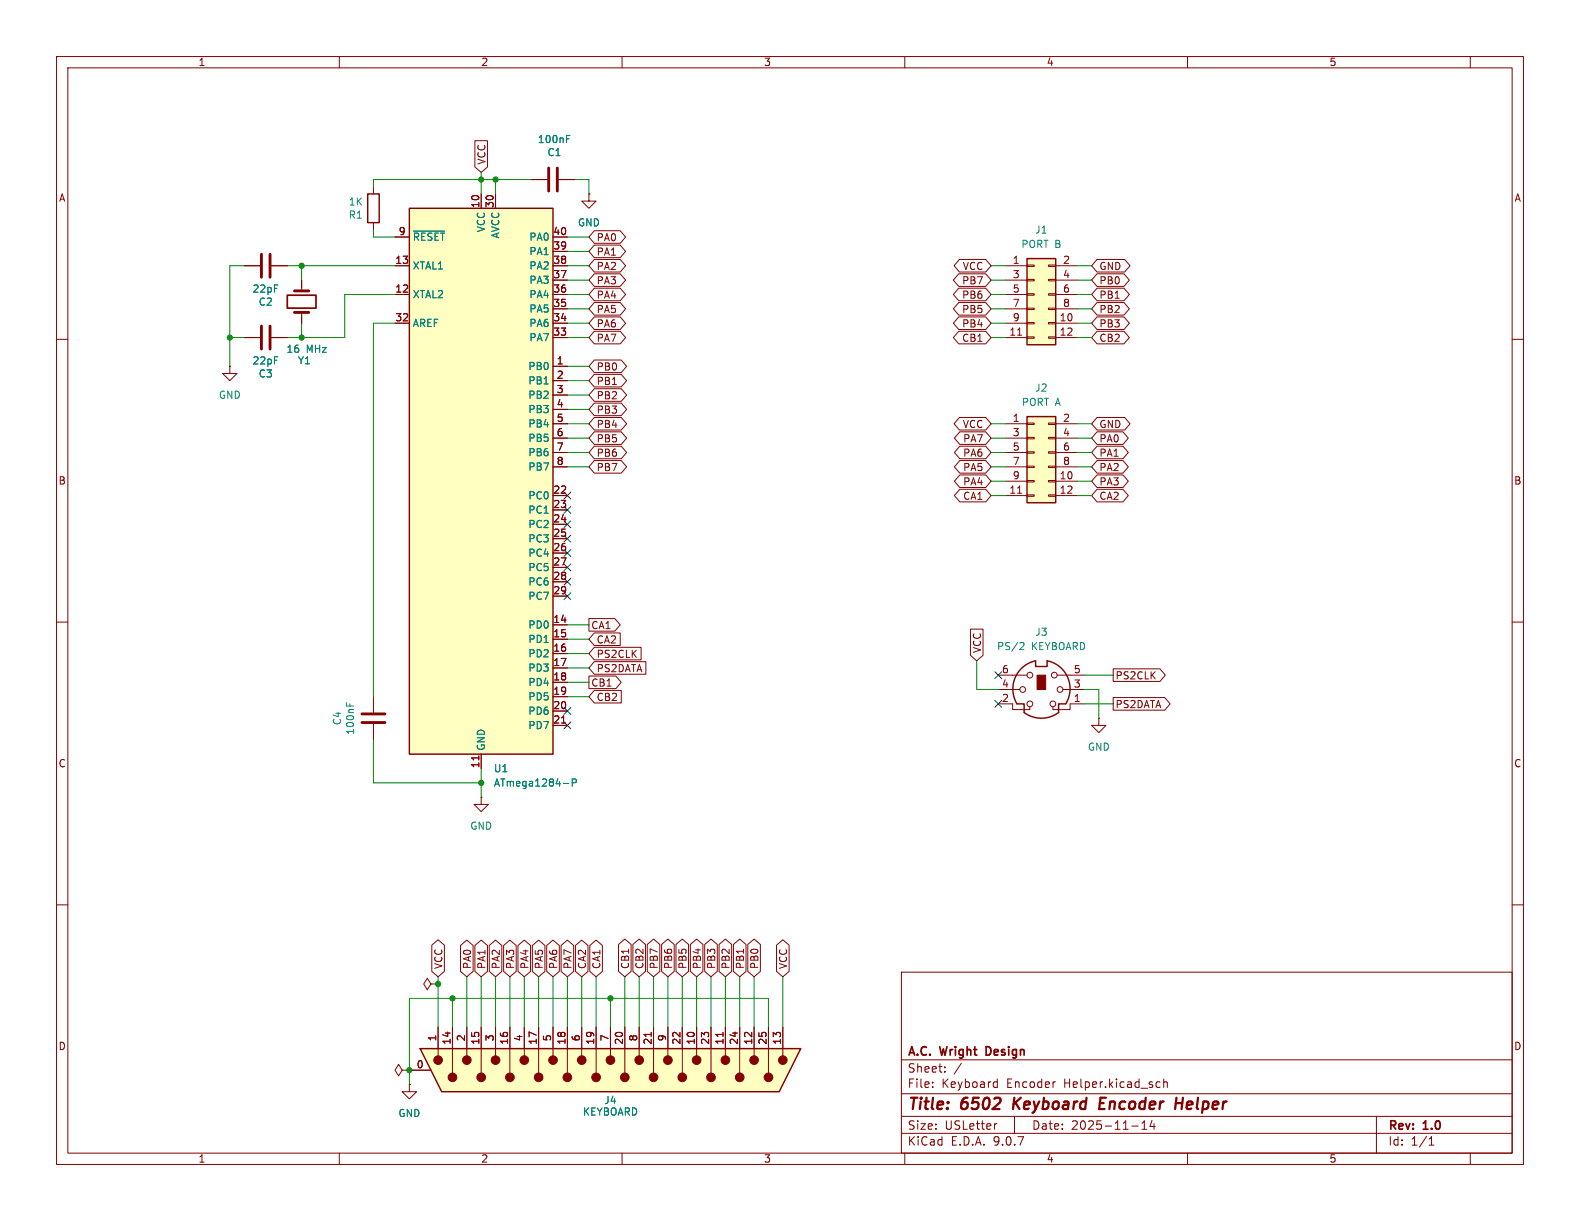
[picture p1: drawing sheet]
<svg xmlns="http://www.w3.org/2000/svg" width="279mm" height="216mm" viewBox="0 0 279 216" stroke-linecap="round" stroke-linejoin="round" font-family="sans-serif">
<g fill="none" stroke="#840000" stroke-width=".18">
<path d="M10 10h259.4v195.9h-259.4zM12 12h255.4v191.9h-255.4zM60 10v2M110 10v2M160 10v2M210 10v2M260 10v2M66 33v1.3M66 39.4v1.2M43.2 59.7h2.8M43.2 47h2.8M48 59.7h2.8"/>
<path d="M48 47h2.8M10 60h2M267.4 60h2M10 110h2M267.4 110h2M66 123.2v2.8M66 128v2.8M10 160h2M159.4 171.9h108v32h-108zM267.4 160h2M159.4 197.4h108M159.4 193.4h108"/>
<path d="M159.4 187.4h108M164.9 192.1v.2M164.9 191.4v.1M167.1 189.4v.2M167.1 188.7v.1M170 188l-1.3 1.9M175.9 191.3l.5 .1M176.3 198.7l-.3 .1M176.4 190.8v1.5M176.4 192.2l-.5 .1M179.4 197.4v3M186.5 191.3h.1"/>
<path d="M200.1 199.1h1.2M201.9 199.7h.9M201.9 198.6l.5-.4v1.5M203.7 198.1l-.3 1.1h.9M204.1 198.7v1M204.7 191.3l.4 .1M205.1 192.2l-.4 .1M205.8 191.4l.2-.1 .4 .1v.9M205.8 190.8v1.5M243.4 197.4v6.5M60 203.9v2M110 203.9v2"/>
<path d="M159.4 200.4h108M160 203.9v2M210 203.9v2M252.7 202.5h.9M252.7 201.4l.4-.4v1.5M260 203.9v2"/>
</g>
<path d="M179.4 194.1l-.3 2M180.5 194.1l-1.3 1.1M194.5 195.1h.7M195.6 194.1h-1l-.2 2h.9M207.9 195.1h1.2M209.2 194.1l-.3 2" fill="none" stroke="#840000" stroke-width=".4"/>
<path d="M174.7 185.1h-.3v1.5h.3" fill="none" stroke="#840000" stroke-width=".3"/>
<path d="M46.2 45v4M46.2 57.7v4M47.8 45v4M47.8 57.7v4M64 127.8h4.1M64 126.2h4.1" fill="none" stroke="#840000" stroke-width=".51"/>
<path d="M61.3 124.2v.7M61.9 124.4v.5" fill="none" stroke="#008484" stroke-width=".18"/>
<path d="M65 34.3h2.1v5.1h-2.1z" fill="none" stroke="#840000" stroke-width=".25"/>
<path d="M181.6 45.7h5.1v15.3h-5.1z" fill="#ffffc2"/>
<path d="M181.6 45.7h5.1v15.3h-5.1z" fill="none" stroke="#840000" stroke-width=".25"/>
<g fill="none" stroke="#840000" stroke-width=".18">
<path d="M94 31.8h2.8M98.8 31.8h2.8M104.1 34.3v1.3h1.3l-1.3 1.2-1.2-1.2h1.2M104.1 34.3h.1M177.8 47h3.8M177.8 49.5h3.8M177.8 52.1h3.8M177.8 54.6h3.8M177.8 57.2h3.8M177.8 59.7h3.8M179.9 59.3h.8M181.6 46.9h1.3v.2h-1.3z"/>
<path d="M181.6 49.4h1.3v.3h-1.3zM181.6 51.9h1.3v.3h-1.3zM181.6 54.5h1.3v.2h-1.3zM181.6 57h1.3v.3h-1.3zM181.6 59.6h1.3v.2h-1.3zM185.4 46.9h1.3v.2h-1.3zM185.4 49.4h1.3v.3h-1.3zM185.4 51.9h1.3v.3h-1.3zM185.4 54.5h1.3v.2h-1.3zM185.4 57h1.3v.3h-1.3zM185.4 59.6h1.3v.2h-1.3zM186.7 47h3.8"/>
<path d="M186.7 49.5h3.8M186.7 52.1h3.8M186.7 54.6h3.8M186.7 57.2h3.8M186.7 59.7h3.8M85.1 141v1.2h1.3l-1.3 1.3-1.3-1.3h1.3M85.1 141h.1M71.1 189.2l-.6-1-.7 1 .7 1 .6-1h1.3M72.4 191.8v1.2h1.3l-1.3 1.3-1.3-1.3h1.3M72.4 191.8h.1M72.4 189.2h.1"/>
</g>
<path d="M97 29.7v4.1M98.6 29.7v4.1" fill="none" stroke="#840000" stroke-width=".51"/>
<path d="M100.2 24.6h.4M100.2 23.9h.6" fill="none" stroke="#008484" stroke-width=".18"/>
<path d="M72.4 36.8h25.4v96.6h-25.4z" fill="#ffffc2"/>
<path d="M72.4 36.8h25.4v96.6h-25.4zM180.5 118.4l1.4-1.1 1.2-.5v1.1h2.1v-1.1a5.1 5.1 0 0 1 3.3 7.7h-1.3v1.5a5.1 5.1 0 0 1-6.1 0v-1.5h-1.3a5.1 5.1 0 0 1 .7-6.1z" fill="none" stroke="#840000" stroke-width=".25"/>
<g fill="none" stroke="#840000" stroke-width=".18">
<path d="M85.1 34.3v2.5M87.6 34.3v2.5M53.3 49.5v1.9M53.3 55.2v2M69.8 41.9h2.6M69.8 47h2.6M69.8 52.1h2.6M69.8 57.2h2.6M97.8 41.9h2.5M97.8 47h2.5M97.8 52.1h2.5M97.8 57.2h2.5"/>
<path d="M97.8 44.5h2.5M97.8 49.5h2.5M97.8 54.6h2.5M97.8 59.7h2.5M40.6 64.8v1.2h1.3l-1.3 1.3-1.2-1.3h1.2M40.6 64.8h.1M97.8 64.8h2.5M97.8 67.3h2.5M97.8 69.9h2.5M97.8 72.4h2.5M97.8 74.9h2.5M97.8 77.5h2.5"/>
<path d="M97.8 80h2.5M97.8 82.6h2.5M97.8 87.6h2.5M97.8 90.2h2.5M97.8 92.7h2.5M97.8 95.3h2.5M97.8 97.8h2.5M97.8 100.3h2.5M97.8 102.9h2.5M97.8 105.4h2.5M97.8 110.5h2.5M97.8 113h2.5"/>
<path d="M97.8 115.6h2.5M97.8 118.1h2.5M176.5 119.4h5.1M186.9 119.4h4.9M84.7 133.7v.7M85.1 133.4v2.5M97.8 120.7h2.5M97.8 123.2h2.5M97.8 125.7h2.5M97.8 128.3h2.5M99.3 127.9h.7M176.5 124.5h2.6v1h3v-.5"/>
<path d="M176.5 121.9h3.8M188 121.9h3.8M191.8 124.5h-2.6v1h-3v-.5M194.3 127v1.3h1.3l-1.3 1.2-1.3-1.2h1.3M194.3 127h.1"/>
<circle cx="182.1" cy="119.4" r=".51"/>
<circle cx="186.4" cy="119.4" r=".51"/>
<circle cx="180.8" cy="121.9" r=".51"/>
<circle cx="182.1" cy="124.5" r=".51"/>
<circle cx="186.2" cy="124.5" r=".51"/>
<circle cx="187.5" cy="121.9" r=".51"/>
</g>
<path d="M73.1 40.9h5.5M180.5 113.6l.5 .1 .1 .3-.8 .9h.8M99.6 138.5h1M101.2 138.4l.6-.1 .1-.1v-.3l-.7-.2v1.3" fill="none" stroke="#008484" stroke-width=".18"/>
<path d="M52.1 55.2h2.5M52.1 51.4h2.5" fill="none" stroke="#840000" stroke-width=".51"/>
<path d="M50.8 52.2h5.1v2.3h-5.1z" fill="none" stroke="#840000" stroke-width=".3"/>
<path d="M183.4 119.4h1.5v2.5h-1.5z" fill="#840000" stroke="#840000" stroke-width=".18"/>
<path d="M181.6 73.7h5.1v15.2h-5.1z" fill="#ffffc2"/>
<path d="M181.6 73.7h5.1v15.2h-5.1z" fill="none" stroke="#840000" stroke-width=".25"/>
<g fill="none" stroke="#840000" stroke-width=".18">
<path d="M177.8 74.9h3.8M177.8 77.5h3.8M181.6 74.8h1.3v.3h-1.3zM181.6 77.3h1.3v.3h-1.3zM181.6 79.9h1.3v.2h-1.3zM185.4 74.8h1.3v.3h-1.3zM185.4 77.3h1.3v.3h-1.3zM185.4 79.9h1.3v.2h-1.3zM186.7 74.9h3.8M186.7 77.5h3.8M177.8 80h3.8M177.8 82.6h3.8"/>
<path d="M177.8 85.1h3.8M177.8 87.6h3.8M179.9 87.2h.8M181.6 82.4h1.3v.3h-1.3zM181.6 85h1.3v.2h-1.3zM181.6 87.5h1.3v.3h-1.3zM185.4 82.4h1.3v.3h-1.3zM185.4 85h1.3v.2h-1.3zM185.4 87.5h1.3v.3h-1.3zM186.7 80h3.8M186.7 82.6h3.8M186.7 85.1h3.8"/>
<path d="M186.7 87.6h3.8"/>
</g>
<path d="M74.3 185.4h67.3l-3.8 7.6h-59.7z" fill="#ffffc2"/>
<g fill="none" stroke="#840000" stroke-width=".18">
<path d="M84 24.9h2.2v4.6l-1.1 1-1.1-1zM85.1 34.3v2.5M87.6 34.3v2.5M94 31.8h2.8M98.8 31.8h2.8M104.1 34.3h.1M43.2 47h2.8M43.2 59.7h2.8M48 47h2.8M48 59.7h2.8M53.3 49.5v1.3M53.3 55.9v1.3"/>
<path d="M69.8 41.9h2.6M69.8 47h2.6M69.8 52.1h2.6M69.8 57.2h2.6M97.8 41.9h2.5M97.8 47h2.5M97.8 52.1h2.5M97.8 57.2h2.5M97.8 44.5h2.5M97.8 49.5h2.5M97.8 54.6h2.5M97.8 59.7h2.5"/>
<path d="M105.1 40.8h4.6l.9 1.1-.9 1.1h-4.6l-1-1.1zM105.1 45.9h4.6l.9 1.1-.9 1.1h-4.6l-1-1.1zM105.1 43.3h4.6l.9 1.2-.9 1.1h-4.6l-1-1.1zM105.1 51h4.6l.9 1.1-.9 1.1h-4.6l-1-1.1zM105.1 48.4h4.6l.9 1.1-.9 1.1h-4.6l-1-1.1zM105.1 53.5h4.6l.9 1.1-.9 1.1h-4.6l-1-1.1zM105.1 56h4.6l.9 1.2-.9 1.1h-4.6l-1-1.1zM105.1 58.6h4.6l.9 1.1-.9 1.1h-4.6l-1-1.1zM169.5 48.4h4.8l1 1.1-1 1.1h-4.8l-.9-1.1zM169.5 58.6h4.8l1 1.1-1 1.1h-4.8l-.9-1.1zM169.5 51h4.8l1 1.1-1 1.1h-4.8l-.9-1.1zM169.5 53.5h4.8l1 1.1-1 1.1h-4.8l-.9-1.1z"/>
<path d="M169.5 56h4.8l1 1.2-1 1.1h-4.8l-.9-1.1zM169.7 45.9h4.6l1 1.1-1 1.1h-4.6l-1-1.1zM194 45.9h4.9l.9 1.1-.9 1.1h-4.9l-1-1.1zM194 51h4.8l.9 1.1-.9 1.1h-4.8l-1-1.1zM194 53.5h4.8l.9 1.1-.9 1.1h-4.8l-1-1.1zM194 56h4.8l.9 1.2-.9 1.1h-4.8l-1-1.1zM194 58.6h4.8l.9 1.1-.9 1.1h-4.8l-1-1.1zM194 48.4h4.8l.9 1.1-.9 1.1h-4.8l-1-1.1zM97.8 64.8h2.5M97.8 67.3h2.5M97.8 69.9h2.5M97.8 72.4h2.5"/>
<path d="M97.8 74.9h2.5M97.8 77.5h2.5M105.1 63.7h4.8l.9 1.1-.9 1.1h-4.8l-1-1.1zM105.1 66.2h4.8l.9 1.1-.9 1.1h-4.8l-1-1.1zM105.1 68.7h4.8l.9 1.2-.9 1.1h-4.8l-1-1.1zM105.1 76.4h4.8l.9 1.1-.9 1.1h-4.8l-1-1.1zM105.1 71.3h4.8l.9 1.1-.9 1.1h-4.8l-1-1.1zM105.1 78.9h4.8l.9 1.1-.9 1.1h-4.8l-1-1.1zM105.1 73.8h4.8l.9 1.1-.9 1.1h-4.8l-1-1.1zM169.7 73.8h4.6l1 1.1-1 1.1h-4.6l-1-1.1zM169.7 76.4h4.6l1 1.1-1 1.1h-4.6l-.9-1.1zM169.7 78.9h4.6l1 1.1-1 1.1h-4.6l-.9-1.1z"/>
<path d="M194 78.9h4.6l.9 1.1-.9 1.1h-4.6l-1-1.1zM194 76.4h4.6l.9 1.1-.9 1.1h-4.6l-1-1.1zM194 73.8h4.9l.9 1.1-.9 1.1h-4.9l-1-1.1zM97.8 80h2.5M97.8 82.6h2.5M97.8 87.6h2.5M97.8 90.2h2.5M97.8 92.7h2.5M97.8 95.3h2.5M97.8 97.8h2.5M105.1 81.4h4.8l.9 1.2-.9 1.1h-4.8l-1-1.1zM169.7 81.4h4.6l1 1.2-1 1.1h-4.6l-.9-1.1z"/>
<path d="M169.7 84h4.6l1 1.1-1 1.1h-4.6l-.9-1.1zM169.7 86.5h4.6l1 1.1-1 1.1h-4.6l-.9-1.1zM194 84h4.6l.9 1.1-.9 1.1h-4.6l-1-1.1zM194 81.4h4.6l.9 1.2-.9 1.1h-4.6l-1-1.1zM194 86.5h4.6l.9 1.1-.9 1.1h-4.6l-1-1.1zM97.8 100.3h2.5M97.8 102.9h2.5M97.8 105.4h2.5M97.8 110.5h2.5M97.8 113h2.5M97.8 115.6h2.5M97.8 118.1h2.5"/>
<path d="M104.1 119.5h4.8l1 1.2-1 1.1h-4.8zM104.1 109.4h4.6l1 1.1-1 1.1h-4.6zM105.1 114.5h8.3v2.2h-8.3l-1-1.1zM105.1 117h9.1v2.2h-9.1l-1-1.1zM105.1 111.9h4.6v2.2h-4.6l-1-1.1zM171.6 111.2h2.2v4.7l-1.1 .9-1.1-.9zM196.8 118.3h8.3l1 1.1-1 1.1h-8.3zM84.7 133.7v.7M85.1 133.4v2.5M97.8 120.7h2.5M97.8 123.2h2.5M97.8 125.7h2.5"/>
<path d="M97.8 128.3h2.5M99.3 127.9h.7M105.1 122.1h4.8v2.2h-4.8l-1-1.1zM196.8 123.3h9.2l.9 1.2-.9 1.1h-9.2zM76.2 174l-.6-1-.7 1 .7 1 .6-1h1.3M76.4 167.1l1.1-.9 1.1 .9v4.7l-1.1 .9-1.1-.9zM77.5 174h.1M81.4 167.2l1.1-1 1.2 1v4.6l-1.2 .9-1.1-.9zM84 167.2l1.1-1 1.1 1v4.6l-1.1 .9-1.1-.9zM86.5 167.2l1.1-1 1.1 1v4.6l-1.1 .9-1.1-.9zM89.1 167.2l1.1-1 1.1 1v4.6l-1.1 .9-1.1-.9zM91.6 167.2l1.1-1 1.1 1v4.6l-1.1 .9-1.1-.9z"/>
<path d="M94.1 167.2l1.1-1 1.2 1v4.6l-1.2 .9-1.1-.9zM96.7 167.2l1.1-1 1.1 1v4.6l-1.1 .9-1.1-.9zM99.2 167.2l1.1-1 1.1 1v4.6l-1.1 .9-1.1-.9zM101.8 167.2l1.1-1 1.1 1v4.6l-1.1 .9-1.1-.9zM104.3 167.2l1.1-1 1.1 1v4.6l-1.1 .9-1.1-.9zM109.4 167l1.1-1 1.1 1v4.8l-1.1 .9-1.1-.9zM111.9 167l1.1-1 1.1 1v4.8l-1.1 .9-1.1-.9zM114.5 167l1.1-1 1.1 1v4.8l-1.1 .9-1.1-.9zM117 167l1.1-1 1.1 1v4.8l-1.1 .9-1.1-.9zM119.5 167l1.1-1 1.2 1v4.8l-1.2 .9-1.1-.9zM122.1 167l1.1-1 1.1 1v4.8l-1.1 .9-1.1-.9zM124.6 167l1.1-1 1.1 1v4.8l-1.1 .9-1.1-.9z"/>
<path d="M127.2 167l1.1-1 1.1 1v4.8l-1.1 .9-1.1-.9zM129.7 167l1.1-1 1.1 1v4.8l-1.1 .9-1.1-.9zM132.2 167l1.1-1 1.2 1v4.8l-1.2 .9-1.1-.9zM137.3 167.1l1.1-.9 1.1 .9v4.7l-1.1 .9-1.1-.9zM72.4 189.2h.1M72.4 191.8h.1M72.4 189.2h3.8M77.5 181.6v5.1M80 181.6v8.1M82.5 181.6v5.1M85.1 181.6v8.1M87.6 181.6v5.1"/>
<path d="M90.2 181.6v8.1M92.7 181.6v5.1M95.2 181.6v8.1M97.8 181.6v5.1M100.3 181.6v8.1M102.9 181.6v5.1M105.4 181.6v8.1M107.9 181.6v5.1M110.5 181.6v8.1M113 181.6v5.1M115.2 182.5v.8M115.6 181.6v8.1"/>
<path d="M118.1 181.6v5.1M120.6 181.6v8.1M123.2 181.6v5.1M125.7 181.6v8.1M127.9 182.5v.8M128.3 181.6v5.1M130.8 181.6v8.1M133.3 181.6v5.1M135.9 181.6v8.1M138.4 181.6v5.1"/>
</g>
<path d="M74.3 185.4h67.3l-3.8 7.6h-59.7z" fill="none" stroke="#840000" stroke-width=".25"/>
<g fill="#840000" stroke="#840000" stroke-width=".18">
<circle cx="138.4" cy="187.5" r=".76"/>
<circle cx="133.3" cy="187.5" r=".76"/>
<circle cx="128.3" cy="187.5" r=".76"/>
<circle cx="123.2" cy="187.5" r=".76"/>
<circle cx="118.1" cy="187.5" r=".76"/>
<circle cx="113" cy="187.5" r=".76"/>
<circle cx="107.9" cy="187.5" r=".76"/>
<circle cx="102.9" cy="187.5" r=".76"/>
<circle cx="97.8" cy="187.5" r=".76"/>
<circle cx="92.7" cy="187.5" r=".76"/>
<circle cx="87.6" cy="187.5" r=".76"/>
<circle cx="82.5" cy="187.5" r=".76"/>
<circle cx="77.5" cy="187.5" r=".76"/>
<circle cx="135.9" cy="190.5" r=".76"/>
<circle cx="130.8" cy="190.5" r=".76"/>
<circle cx="125.7" cy="190.5" r=".76"/>
<circle cx="120.6" cy="190.5" r=".76"/>
<circle cx="115.6" cy="190.5" r=".76"/>
<circle cx="110.5" cy="190.5" r=".76"/>
<circle cx="105.4" cy="190.5" r=".76"/>
<circle cx="100.3" cy="190.5" r=".76"/>
<circle cx="95.2" cy="190.5" r=".76"/>
<circle cx="90.2" cy="190.5" r=".76"/>
<circle cx="85.1" cy="190.5" r=".76"/>
<circle cx="80" cy="190.5" r=".76"/>
</g>
<g fill="none" stroke="#008400" stroke-width=".18">
<path d="M85.1 30.5v3.8M87.6 31.8v2.5M94 31.8h-28v1.2M101.6 31.8h2.5v2.5M40.6 59.7h2.6M43.2 47h-2.6v17.8M50.8 47h19M53.3 47v2.5M53.3 57.2v2.5M66 40.6v1.3h3.8M69.8 52.1h-8.8v7.6h-10.2M69.8 57.2h-3.8v66"/>
<path d="M100.3 47h3.8M100.3 59.7h3.8M100.3 41.9h3.8M100.3 57.2h3.8M100.3 52.1h3.8M100.3 49.5h3.8M100.3 54.6h3.8M100.3 44.5h3.8M175.3 47h2.5M175.3 59.7h2.5M175.3 57.2h2.5M175.3 52.1h2.5"/>
<path d="M175.3 49.5h2.5M175.3 54.6h2.5M190.5 47h2.5M190.5 59.7h2.5M190.5 57.2h2.5M190.5 52.1h2.5M190.5 49.5h2.5M190.5 54.6h2.5M100.3 77.5h3.8M100.3 74.9h3.8M100.3 67.3h3.8M100.3 64.8h3.8"/>
<path d="M100.3 72.4h3.8M100.3 69.9h3.8M175.3 77.5h2.5M175.3 74.9h2.5M190.5 77.5h2.5M190.5 74.9h2.5M100.3 82.6h3.8M100.3 80h3.8M175.3 82.6h2.5M175.3 80h2.5M175.3 85.1h2.5M175.3 87.6h2.5"/>
<path d="M190.5 82.6h2.5M190.5 80h2.5M190.5 85.1h2.5M190.5 87.6h2.5M100.3 113h3.8M100.3 110.5h3.8M100.3 115.6h3.8M100.3 118.1h3.8M172.7 116.8v5.1h3.8M191.8 119.4h5M66 130.8v7.6h19.1M85.1 135.9v5.1"/>
<path d="M100.3 123.2h3.8M100.3 120.7h3.8M191.8 121.9h2.5v5.1M191.8 124.5h5M77.5 172.7v8.9M80 176.5v5.1M82.5 172.7v8.9M85.1 172.7v8.9M87.6 172.7v8.9M90.2 172.7v8.9M92.7 172.7v8.9M95.2 172.7v8.9"/>
<path d="M97.8 172.7v8.9M100.3 172.7v8.9M102.9 172.7v8.9M105.4 172.7v8.9M107.9 176.5v5.1M110.5 172.7v8.9M113 172.7v8.9M115.6 172.7v8.9M118.1 172.7v8.9M120.6 172.7v8.9M123.2 172.7v8.9M125.7 172.7v8.9"/>
<path d="M128.3 172.7v8.9M130.8 172.7v8.9M133.3 172.7v8.9M138.4 172.7v8.9M135.9 181.6v-5.1h-63.5v15.3"/>
</g>
<g fill="none" stroke="#000084" stroke-width=".18">
<path d="M99.7 94.6l1.2 1.3M99.7 97.2l1.2 1.2M99.7 89.6l1.2 1.2M99.7 92.1l1.2 1.2M99.7 87l1.2 1.2M99.7 99.7l1.2 1.2M100.9 94.6l-1.2 1.3M100.9 97.2l-1.2 1.2M100.9 89.6l-1.2 1.2M100.9 92.1l-1.2 1.2M100.9 87l-1.2 1.2M100.9 99.7l-1.2 1.2"/>
<path d="M99.7 104.8l1.2 1.2M99.7 102.3l1.2 1.2M100.9 104.8l-1.2 1.2M100.9 102.3l-1.2 1.2M175.9 118.8l1.2 1.2M177.1 118.8l-1.2 1.2M99.7 127.7l1.2 1.2M99.7 125.1l1.2 1.2M100.9 127.7l-1.2 1.2M100.9 125.1l-1.2 1.2M175.9 123.9l1.2 1.2M177.1 123.9l-1.2 1.2"/>
</g>
<path d="M100.2 24.6h.4M100.2 23.9h.6M73.1 40.9h5.5M99.6 138.5h1M101.2 138.4l.6-.1 .1-.1v-.3l-.7-.2v1.3" fill="none" stroke="#008484" stroke-width=".18"/>
<g fill="#008400" stroke="#008400" stroke-width=".18">
<circle cx="85.1" cy="31.8" r=".46"/>
<circle cx="87.6" cy="31.8" r=".46"/>
<circle cx="77.5" cy="174" r=".46"/>
<circle cx="85.1" cy="138.4" r=".46"/>
<circle cx="80" cy="176.5" r=".46"/>
<circle cx="40.6" cy="59.7" r=".46"/>
<circle cx="107.9" cy="176.5" r=".46"/>
<circle cx="72.4" cy="189.2" r=".46"/>
<circle cx="53.3" cy="59.7" r=".46"/>
<circle cx="53.3" cy="47" r=".46"/>
</g>
<g font-size="2.8" fill="#840000">
<text x="160.4" y="196.8">Title:</text>
<text x="170.1" y="196.8">6502</text>
<text x="180" y="196.8">Keyboard</text>
<text x="196" y="196.8">Encoder</text>
<text x="210.3" y="196.8">Helper</text>
</g>
<g font-size="2.1" fill="#840000">
<text x="160.4" y="189.9">Sheet:</text>
<text x="160.4" y="187.1">A.C.</text>
<text x="166.4" y="187.1">Wright</text>
<text x="175" y="187.1">Design</text>
<text x="160.4" y="192.6">File:</text>
<text x="166.5" y="192.6">Keyboard</text>
<text x="178.1" y="192.6">Encoder</text>
<text x="188.3" y="192.6">Helper.kicad_sch</text>
<text x="160.4" y="202.8">KiCad</text>
<text x="160.4" y="200">Size:</text>
<text x="167.1" y="200">USLetter</text>
<text x="168.1" y="202.8">E.D.A.</text>
<text x="175.7" y="202.8">9.0.7</text>
<text x="182.4" y="200">Date:</text>
<text x="189.4" y="200">2025-11-14</text>
<text x="245.4" y="200.2">Rev:</text>
<text x="245.4" y="202.8">Id:</text>
<text x="249.5" y="202.8">1/1</text>
<text x="251.8" y="200.2">1.0</text>
</g>
<g font-size="1.8" fill="#840000">
<text x="35" y="11.9">1</text>
<text x="85" y="11.9">2</text>
<text x="135" y="11.9">3</text>
<text x="185" y="11.9">4</text>
<text x="235" y="11.9">5</text>
<text x="86" y="29.2" transform="rotate(-90 86 29.2)">VCC</text>
<text x="10.3" y="35.9">A</text>
<text x="267.7" y="35.9">A</text>
<text x="70.4" y="41.7">9</text>
<text x="84.8" y="36.9" transform="rotate(-90 84.8 36.9)">10</text>
<text x="87.4" y="36.9" transform="rotate(-90 87.4 36.9)">30</text>
<text x="97.7" y="41.7">40</text>
<text x="69.8" y="46.7">13</text>
<text x="97.7" y="44.2">39</text>
<text x="97.7" y="46.7">38</text>
<text x="105.4" y="42.9">PA0</text>
<text x="105.4" y="47.9">PA2</text>
<text x="105.4" y="45.4">PA1</text>
<text x="170.2" y="47.9">VCC</text>
<text x="179" y="46.7">1</text>
<text x="187.9" y="46.7">2</text>
<text x="194.3" y="47.9">GND</text>
<text x="69.8" y="51.8">12</text>
<text x="97.7" y="49.3">37</text>
<text x="97.7" y="51.8">36</text>
<text x="105.4" y="53">PA4</text>
<text x="105.4" y="50.5">PA3</text>
<text x="170" y="50.5">PB7</text>
<text x="170" y="53">PB6</text>
<text x="179" y="49.3">3</text>
<text x="179" y="51.8">5</text>
<text x="187.9" y="49.3">4</text>
<text x="187.9" y="51.8">6</text>
<text x="194.3" y="53">PB1</text>
<text x="194.3" y="50.5">PB0</text>
<text x="69.8" y="56.9">32</text>
<text x="97.7" y="54.4">35</text>
<text x="97.7" y="56.9">34</text>
<text x="97.7" y="59.4">33</text>
<text x="105.4" y="55.6">PA5</text>
<text x="105.4" y="58.1">PA6</text>
<text x="170" y="55.6">PB5</text>
<text x="170" y="58.1">PB4</text>
<text x="178.4" y="59.4">11</text>
<text x="179" y="54.4">7</text>
<text x="179" y="56.9">9</text>
<text x="187.3" y="56.9">10</text>
<text x="187.3" y="59.4">12</text>
<text x="187.9" y="54.4">8</text>
<text x="194.3" y="55.6">PB2</text>
<text x="194.3" y="58.1">PB3</text>
<text x="98.4" y="64.5">1</text>
<text x="105.4" y="60.6">PA7</text>
<text x="105.4" y="65.7">PB0</text>
<text x="170" y="60.6">CB1</text>
<text x="194.3" y="60.6">CB2</text>
<text x="98.4" y="67.1">2</text>
<text x="98.4" y="69.6">3</text>
<text x="105.4" y="68.3">PB1</text>
<text x="105.4" y="70.8">PB2</text>
<text x="98.4" y="72.1">4</text>
<text x="98.4" y="74.7">5</text>
<text x="98.4" y="77.2">6</text>
<text x="105.4" y="73.3">PB3</text>
<text x="105.4" y="75.9">PB4</text>
<text x="170.2" y="75.9">VCC</text>
<text x="179" y="74.7">1</text>
<text x="179" y="77.2">3</text>
<text x="187.9" y="74.7">2</text>
<text x="187.9" y="77.2">4</text>
<text x="194.3" y="75.9">GND</text>
<text x="98.4" y="79.8">7</text>
<text x="98.4" y="82.3">8</text>
<text x="105.4" y="78.4">PB5</text>
<text x="105.4" y="81">PB6</text>
<text x="105.4" y="83.5">PB7</text>
<text x="170.2" y="78.4">PA7</text>
<text x="170.2" y="83.5">PA5</text>
<text x="170.2" y="81">PA6</text>
<text x="179" y="79.8">5</text>
<text x="179" y="82.3">7</text>
<text x="187.9" y="79.8">6</text>
<text x="187.9" y="82.3">8</text>
<text x="194.3" y="81">PA1</text>
<text x="194.3" y="78.4">PA0</text>
<text x="194.3" y="83.5">PA2</text>
<text x="10.3" y="85.9">B</text>
<text x="97.7" y="87.4">22</text>
<text x="97.7" y="89.9">23</text>
<text x="170.2" y="86">PA4</text>
<text x="170.2" y="88.6">CA1</text>
<text x="178.4" y="87.4">11</text>
<text x="179" y="84.8">9</text>
<text x="187.3" y="84.8">10</text>
<text x="187.3" y="87.4">12</text>
<text x="194.3" y="86">PA3</text>
<text x="194.3" y="88.6">CA2</text>
<text x="267.7" y="85.9">B</text>
<text x="97.7" y="92.5">24</text>
<text x="97.7" y="95">25</text>
<text x="97.7" y="97.5">26</text>
<text x="97.7" y="100.1">27</text>
<text x="97.7" y="102.6">28</text>
<text x="97.7" y="105.2">29</text>
<text x="97.7" y="110.2">14</text>
<text x="97.7" y="112.8">15</text>
<text x="104.5" y="111.4">CA1</text>
<text x="105.4" y="114">CA2</text>
<text x="97.7" y="115.3">16</text>
<text x="97.7" y="117.9">17</text>
<text x="105.4" y="116.5">PS2CLK</text>
<text x="105.4" y="119.1">PS2DATA</text>
<text x="173.7" y="115.6" transform="rotate(-90 173.7 115.6)">VCC</text>
<text x="177.1" y="119.1">6</text>
<text x="189.8" y="119.1">5</text>
<text x="97.7" y="120.4">18</text>
<text x="97.7" y="122.9">19</text>
<text x="97.7" y="125.5">20</text>
<text x="104.5" y="121.6">CB1</text>
<text x="105.4" y="124.1">CB2</text>
<text x="177.1" y="121.7">4</text>
<text x="177.1" y="124.2">2</text>
<text x="189.8" y="121.7">3</text>
<text x="189.8" y="124.2">1</text>
<text x="197.2" y="125.4">PS2DATA</text>
<text x="197.2" y="120.3">PS2CLK</text>
<text x="97.7" y="128">21</text>
<text x="10.3" y="135.9">C</text>
<text x="84.8" y="135.9" transform="rotate(-90 84.8 135.9)">11</text>
<text x="267.7" y="135.9">C</text>
<text x="78.4" y="171.4" transform="rotate(-90 78.4 171.4)">VCC</text>
<text x="83.5" y="171.4" transform="rotate(-90 83.5 171.4)">PA0</text>
<text x="86" y="171.4" transform="rotate(-90 86 171.4)">PA1</text>
<text x="88.6" y="171.4" transform="rotate(-90 88.6 171.4)">PA2</text>
<text x="91.1" y="171.4" transform="rotate(-90 91.1 171.4)">PA3</text>
<text x="93.7" y="171.4" transform="rotate(-90 93.7 171.4)">PA4</text>
<text x="96.2" y="171.4" transform="rotate(-90 96.2 171.4)">PA5</text>
<text x="98.7" y="171.4" transform="rotate(-90 98.7 171.4)">PA6</text>
<text x="101.3" y="171.4" transform="rotate(-90 101.3 171.4)">PA7</text>
<text x="103.8" y="171.4" transform="rotate(-90 103.8 171.4)">CA2</text>
<text x="106.4" y="171.4" transform="rotate(-90 106.4 171.4)">CA1</text>
<text x="111.4" y="171.4" transform="rotate(-90 111.4 171.4)">CB1</text>
<text x="114" y="171.4" transform="rotate(-90 114 171.4)">CB2</text>
<text x="116.5" y="171.4" transform="rotate(-90 116.5 171.4)">PB7</text>
<text x="119.1" y="171.4" transform="rotate(-90 119.1 171.4)">PB6</text>
<text x="121.6" y="171.4" transform="rotate(-90 121.6 171.4)">PB5</text>
<text x="124.1" y="171.4" transform="rotate(-90 124.1 171.4)">PB4</text>
<text x="126.7" y="171.4" transform="rotate(-90 126.7 171.4)">PB3</text>
<text x="129.2" y="171.4" transform="rotate(-90 129.2 171.4)">PB2</text>
<text x="131.8" y="171.4" transform="rotate(-90 131.8 171.4)">PB1</text>
<text x="134.3" y="171.4" transform="rotate(-90 134.3 171.4)">PB0</text>
<text x="139.4" y="171.4" transform="rotate(-90 139.4 171.4)">VCC</text>
<text x="10.3" y="185.9">D</text>
<text x="77.2" y="184.2" transform="rotate(-90 77.2 184.2)">1</text>
<text x="79.8" y="184.8" transform="rotate(-90 79.8 184.8)">14</text>
<text x="82.3" y="184.2" transform="rotate(-90 82.3 184.2)">2</text>
<text x="84.8" y="184.8" transform="rotate(-90 84.8 184.8)">15</text>
<text x="87.4" y="184.2" transform="rotate(-90 87.4 184.2)">3</text>
<text x="89.9" y="184.8" transform="rotate(-90 89.9 184.8)">16</text>
<text x="92.5" y="184.2" transform="rotate(-90 92.5 184.2)">4</text>
<text x="95" y="184.8" transform="rotate(-90 95 184.8)">17</text>
<text x="97.5" y="184.2" transform="rotate(-90 97.5 184.2)">5</text>
<text x="100.1" y="184.8" transform="rotate(-90 100.1 184.8)">18</text>
<text x="102.6" y="184.2" transform="rotate(-90 102.6 184.2)">6</text>
<text x="105.2" y="184.8" transform="rotate(-90 105.2 184.8)">19</text>
<text x="107.7" y="184.2" transform="rotate(-90 107.7 184.2)">7</text>
<text x="110.2" y="184.8" transform="rotate(-90 110.2 184.8)">20</text>
<text x="112.8" y="184.2" transform="rotate(-90 112.8 184.2)">8</text>
<text x="115.3" y="184.8" transform="rotate(-90 115.3 184.8)">21</text>
<text x="117.9" y="184.2" transform="rotate(-90 117.9 184.2)">9</text>
<text x="120.4" y="184.8" transform="rotate(-90 120.4 184.8)">22</text>
<text x="122.9" y="184.8" transform="rotate(-90 122.9 184.8)">10</text>
<text x="125.5" y="184.8" transform="rotate(-90 125.5 184.8)">23</text>
<text x="128" y="184.8" transform="rotate(-90 128 184.8)">11</text>
<text x="130.6" y="184.8" transform="rotate(-90 130.6 184.8)">24</text>
<text x="133.1" y="184.8" transform="rotate(-90 133.1 184.8)">12</text>
<text x="135.6" y="184.8" transform="rotate(-90 135.6 184.8)">25</text>
<text x="138.2" y="184.8" transform="rotate(-90 138.2 184.8)">13</text>
<text x="267.7" y="185.9">D</text>
<text x="73.6" y="189">0</text>
<text x="35" y="205.8">1</text>
<text x="85" y="205.8">2</text>
<text x="135" y="205.8">3</text>
<text x="185" y="205.8">4</text>
<text x="235" y="205.8">5</text>
</g>
<g font-size="1.8" fill="#008484">
<text x="95" y="25.5">100nF</text>
<text x="96.7" y="27.8">C1</text>
<text x="61.6" y="38.9">R1</text>
<text x="61.6" y="36.6">1K</text>
<text x="86" y="41.2" transform="rotate(-90 86 41.2)">VCC</text>
<text x="102.1" y="40.2">GND</text>
<text x="183" y="41.5">J1</text>
<text x="72.9" y="42.8">~{RESET}</text>
<text x="72.9" y="47.9">XTAL1</text>
<text x="88.5" y="42.3" transform="rotate(-90 88.5 42.3)">AVCC</text>
<text x="93.5" y="42.8">PA0</text>
<text x="93.5" y="45.3">PA1</text>
<text x="93.5" y="47.9">PA2</text>
<text x="180.5" y="44">PORT B</text>
<text x="44.6" y="51.9">22pF</text>
<text x="72.9" y="52.9">XTAL2</text>
<text x="93.5" y="50.4">PA3</text>
<text x="93.5" y="52.9">PA4</text>
<text x="45.6" y="54.3">C2</text>
<text x="72.9" y="58">AREF</text>
<text x="93.5" y="55.5">PA5</text>
<text x="93.5" y="58">PA6</text>
<text x="44.6" y="64.6">22pF</text>
<text x="50.6" y="62.6">16</text>
<text x="52.6" y="64.6">Y1</text>
<text x="54.1" y="62.6">MHz</text>
<text x="93.3" y="65.6">PB0</text>
<text x="93.5" y="60.6">PA7</text>
<text x="38.6" y="70.7">GND</text>
<text x="45.6" y="67">C3</text>
<text x="93.3" y="68.2">PB1</text>
<text x="93.3" y="70.7">PB2</text>
<text x="180.6" y="72">PORT A</text>
<text x="183" y="69.4">J2</text>
<text x="93.3" y="73.3">PB3</text>
<text x="93.3" y="75.8">PB4</text>
<text x="93.3" y="78.3">PB5</text>
<text x="93.3" y="80.9">PB6</text>
<text x="93.3" y="83.4">PB7</text>
<text x="93.3" y="88.5">PC0</text>
<text x="93.3" y="91">PC1</text>
<text x="93.3" y="93.6">PC2</text>
<text x="93.3" y="96.1">PC3</text>
<text x="93.3" y="98.7">PC4</text>
<text x="93.3" y="101.2">PC5</text>
<text x="93.3" y="103.7">PC6</text>
<text x="93.3" y="106.3">PC7</text>
<text x="93.3" y="111.4">PD0</text>
<text x="93.3" y="113.9">PD1</text>
<text x="183" y="112.6">J3</text>
<text x="93.3" y="116.4">PD2</text>
<text x="93.3" y="119">PD3</text>
<text x="176.2" y="115.2">PS/2</text>
<text x="182.4" y="115.2">KEYBOARD</text>
<text x="93.3" y="121.5">PD4</text>
<text x="93.3" y="124.1">PD5</text>
<text x="60.5" y="128.3" transform="rotate(-90 60.5 128.3)">C4</text>
<text x="62.8" y="130" transform="rotate(-90 62.8 130)">100nF</text>
<text x="93.3" y="126.6">PD6</text>
<text x="93.3" y="129.1">PD7</text>
<text x="86" y="132.8" transform="rotate(-90 86 132.8)">GND</text>
<text x="87.2" y="136.8">U1</text>
<text x="192.3" y="132.9">GND</text>
<text x="87.2" y="139.3">ATmega1284-P</text>
<text x="83.1" y="146.9">GND</text>
<text x="70.4" y="197.7">GND</text>
<text x="103" y="197.5">KEYBOARD</text>
<text x="106.8" y="195.4">J4</text>
</g>
</svg>
